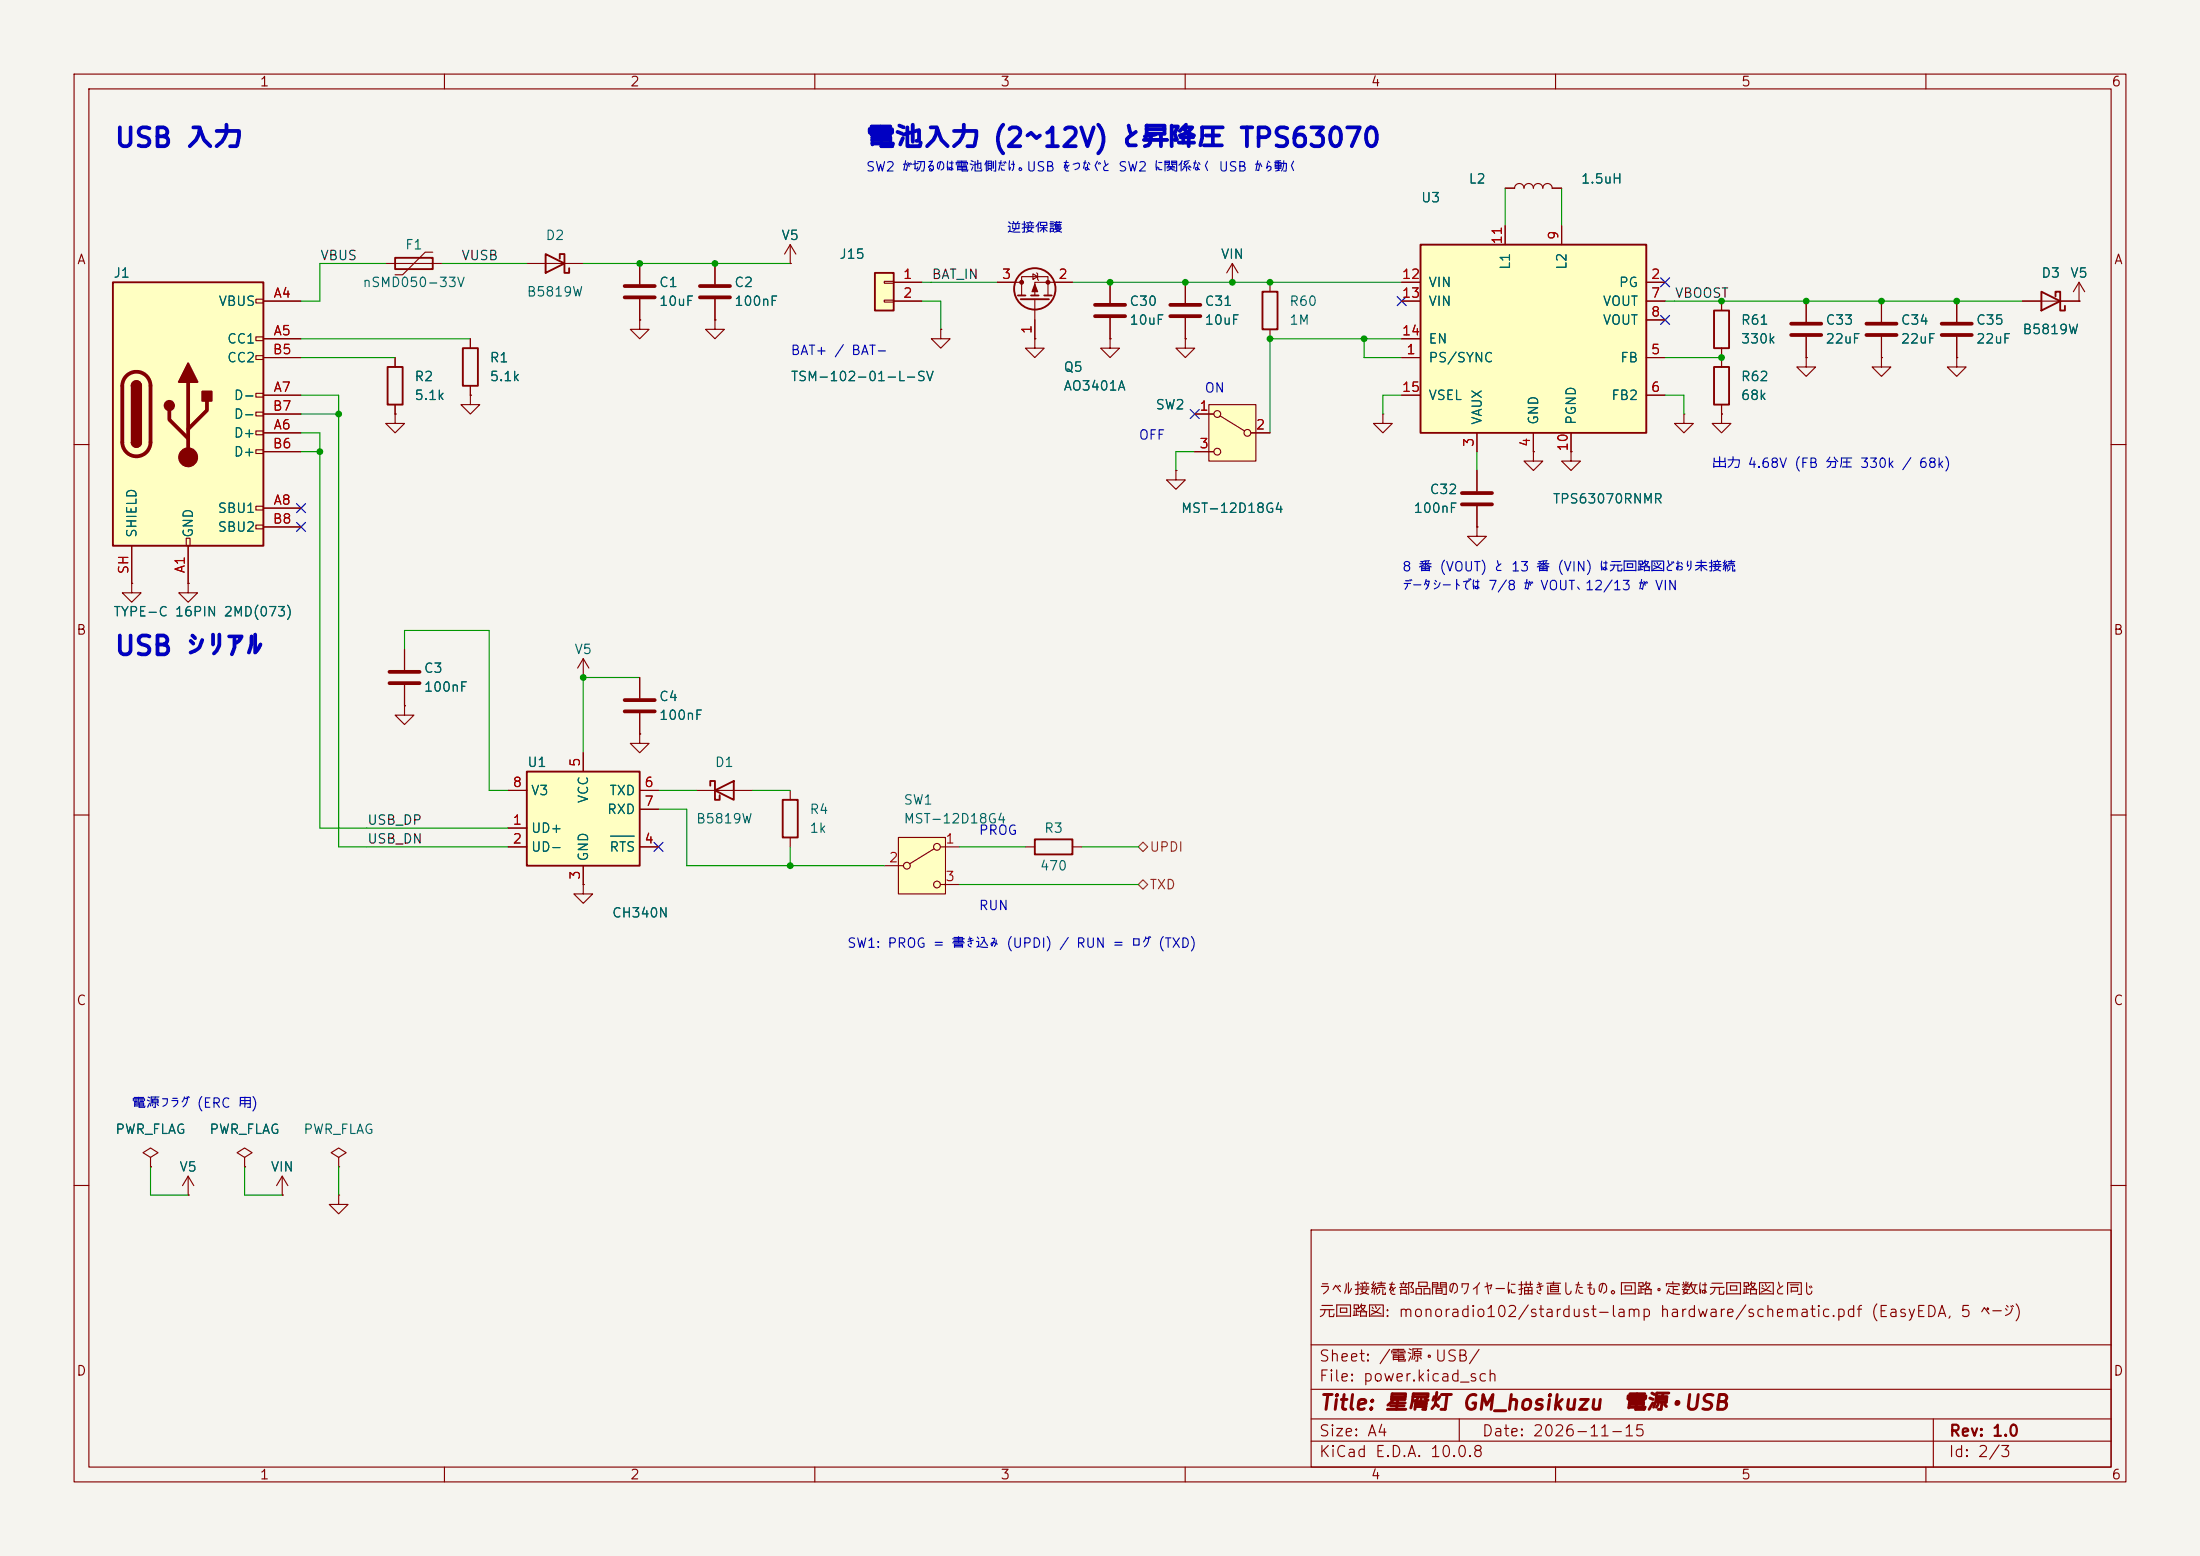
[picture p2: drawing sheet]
<svg xmlns="http://www.w3.org/2000/svg" width="297mm" height="210mm" viewBox="0 0 297 210" stroke-linecap="round" stroke-linejoin="round" font-family="sans-serif">
<path d="M0 0h297v210h-297z" fill="#f5f4ef" stroke="#f5f4ef" stroke-width=".14"/>
<g fill="none" stroke="#840000" stroke-width=".15">
<path d="M10 10h277v190h-277zM12 12h273v186h-273zM60 10v2M110 10v2M160 10v2M210 10v2M260 10v2M134.6 38.1h3.3M137.9 39.9v-2.6h3.6v2.6M139.4 37l.7 .3-.7 .4zM140 36.8l.1 .2v.7l.1 .1M144.8 38.1h-5.1v1.8"/>
<path d="M149.9 38.1v2.8M96.5 43.2v1.3h1.3l-1.3 1.2-1.3-1.2h1.3M96.5 43.2h.1M127 44.5v1.2h1.3l-1.3 1.3-1.3-1.3h1.3M127 44.5h.1M139.7 45.7v1.3h1.3l-1.3 1.3-1.3-1.3h1.3M139.7 45.7h.1M139.7 40.4v5.3M149.9 45.7v1.3h1.2l-1.2 1.3-1.3-1.3h1.3M149.9 45.7h.1M149.9 42.9v2.8M10 60h2"/>
<path d="M285 60h2M54.6 95.3v1.2h1.3l-1.3 1.3-1.3-1.3h1.3M54.6 95.3h.1M54.6 87.6v2.8M54.6 92.5v2.8M78.7 91.4h.1M78.7 88.9l-.7 1.3M78.7 88.9l.8 1.3M78.7 88.9v2.5M10 110h2M285 110h2M20.3 156.2l1-.6-1-.7-1 .7 1 .6v1.3"/>
<path d="M20.3 157.5h.1M33 156.2l1-.6-1-.7-1 .7 1 .6v1.3M33 157.5h.1M38.1 158.8l-.8 1.2M38.1 158.8l.8 1.2M38.1 158.8v2.5M45.7 156.2l1-.6-1-.7-1 .7 1 .6v1.3M45.7 157.5h.1M10 160h2M38.1 161.3h.1M45.7 161.3v1.3h1.3l-1.3 1.2-1.3-1.2h1.3M45.7 161.3h.1"/>
<path d="M177 166h108v32h-108zM285 160h2M60 198v2M110 198v2M160 198v2M177 194.5h108M177 191.5h108M177 187.5h108M177 181.5h108M197 191.5v3M210 198v2M260 198v2"/>
<path d="M261 191.5v6.5"/>
</g>
<g fill="none" stroke="#840000" stroke-width=".25">
<path d="M137.4 39.9h1M139.2 39.9h1M141 39.9h1M137.8 40.4h3.8"/>
<circle cx="139.7" cy="39" r="2.79"/>
</g>
<g fill="#840000" stroke="#840000" stroke-width=".15">
<path d="M139.7 38.4l.4 1h-.8z"/>
<circle cx="137.9" cy="38.1" r=".25"/>
<circle cx="141.5" cy="38.1" r=".25"/>
</g>
<path d="M147.8 41.1h4.1M147.8 42.7h4.1M52.6 90.7h4M52.6 92.2h4" fill="none" stroke="#840000" stroke-width=".51"/>
<path d="M118.1 36.8h2.5v5.1h-2.5z" fill="#ffffc2"/>
<path d="M53.3 34.8h5.1v1.5h-5.1zM118.1 36.8h2.5v5.1h-2.5z" fill="none" stroke="#840000" stroke-width=".25"/>
<g fill="none" stroke="#840000" stroke-width=".15">
<path d="M52.1 35.6h7.6M58.4 34h-1l-3 3.1h-1.1M96.5 35.6v2.8M106.7 35.6h.1M106.7 33l-.8 1.3M106.7 33l.7 1.3M106.7 33v2.6M119.4 38h1.2v.2h-1.2zM120.6 38.1h3.9M96.5 40.4v2.8M119.4 40.5h1.2v.3h-1.2zM120.6 40.6h3.9"/>
<path d="M25.4 78.7v1.3h1.3l-1.3 1.3-1.3-1.3h1.3M25.4 78.7h.1"/>
</g>
<path d="M94.5 38.6h4.1M94.5 40.1h4.1" fill="none" stroke="#840000" stroke-width=".51"/>
<path d="M15.2 38.1h20.4v35.6h-20.4z" fill="#ffffc2"/>
<g fill="none" stroke="#840000" stroke-width=".15">
<path d="M166.4 38.1h.1M166.4 35.6l-.8 1.2M166.4 35.6l.7 1.2M166.4 35.6v2.5M203.2 25.4h1.3a.64 .64 0 0 1 .6-.6 .64 .64 0 0 1 .6 .6 .64 .64 0 0 1 .7-.6 .64 .64 0 0 1 .6 .6 .64 .64 0 0 1 .6-.6 .64 .64 0 0 1 .7 .6 .64 .64 0 0 1 .6-.6 .64 .64 0 0 1 .6 .6h1.3M34.5 40.4h1.1v.5h-1.1zM34.5 45.5h1.1v.5h-1.1zM34.5 48h1.1v.5h-1.1zM34.5 53.1h1.1v.5h-1.1zM34.5 55.6h1.1v.5h-1.1zM34.5 58.2h1.1v.5h-1.1zM35.6 40.6h5"/>
<path d="M35.6 45.7h5M35.6 58.4h5M35.6 53.3h5M35.6 48.3h5M35.6 55.9h5M53.3 55.9v1.3h1.3l-1.3 1.2-1.2-1.2h1.2M53.3 55.9h.1M227.3 55.9v1.3h1.3l-1.3 1.2-1.2-1.2h1.2M227.3 55.9h.1M17.8 78.7v1.3h1.2l-1.2 1.3-1.3-1.3h1.3M17.8 78.7h.1M17.8 73.7v5"/>
<path d="M25.1 72.6h.6v1.1h-.6zM25.4 73.7v5M34.5 60.7h1.1v.5h-1.1zM34.5 68.3h1.1v.5h-1.1zM34.5 70.9h1.1v.5h-1.1zM35.6 68.6h5M35.6 61h5M35.6 71.1h5M207 61v1.2h1.3l-1.3 1.3-1.3-1.3h1.3M207 61h.1M212.1 61v1.2h1.3l-1.3 1.3-1.3-1.3h1.3M212.1 61h.1"/>
</g>
<path d="M15.2 38.1h20.4v35.6h-20.4zM17.8 52.1a.64 .64 0 0 1 .6-.7 .64 .64 0 0 1 .6 .7M17.8 59.7a.64 .64 0 0 0 .6 .6 .64 .64 0 0 0 .6-.6" fill="none" stroke="#840000" stroke-width=".25"/>
<path d="M17.1 50.7a1.9 1.9 0 0 1 2-.4 1.9 1.9 0 0 1 1.2 1.8v7.6a1.91 1.91 0 0 1-1.9 1.9 1.91 1.91 0 0 1-1.9-1.9v-7.6a1.9 1.9 0 0 1 .6-1.4zM22.9 55.4v1.2l2.5 2.6M25.4 51.6v10.1M27.9 54.1v1.3l-2.5 2.5" fill="none" stroke="#840000" stroke-width=".51"/>
<g fill="#840000" stroke="#840000" stroke-width=".25">
<path d="M17.8 52.1h1.2v7.6h-1.2z"/>
<path d="M18 51.6a.64 .64 0 0 1 .7-.1 .64 .64 0 0 1 .3 .6h-1.2z"/>
<path d="M17.8 59.7h1.2a.64 .64 0 0 1-.6 .6 .64 .64 0 0 1-.6-.6z"/>
<path d="M25.4 49l1.3 2.6h-2.6z"/>
<path d="M27.3 52.8h1.3v1.3h-1.3z"/>
<circle cx="22.9" cy="54.7" r=".63"/>
</g>
<circle cx="25.4" cy="61.7" r="1.27" fill="#840000" stroke="#840000" stroke-width=".15"/>
<path d="M191.8 33h30.4v25.4h-30.4z" fill="#ffffc2"/>
<path d="M191.8 33h30.4v25.4h-30.4z" fill="none" stroke="#840000" stroke-width=".25"/>
<g fill="none" stroke="#840000" stroke-width=".15">
<path d="M189.2 38.1h2.6M203.2 30.5v2.5M210.8 30.5v2.5M222.2 38.1h2.6M186.7 55.9v1.3h1.3l-1.3 1.2-1.3-1.2h1.3M186.7 55.9h.1M189.2 48.3h2.6M189.2 53.3h2.6M189.2 40.6h2.6M189.2 45.7h2.6M199.4 58.4v2.6M207 58.4v2.6"/>
<path d="M212.1 58.4v2.6M222.2 48.3h2.6M222.2 53.3h2.6M222.2 40.6h2.6M222.2 43.2h2.6M158.7 63.5v1.3h1.3l-1.3 1.2-1.2-1.2h1.2M158.7 63.5h.1"/>
</g>
<path d="M163.2 54.6h6.3v7.6h-6.3z" fill="#ffffc2"/>
<g fill="none" stroke="#840000" stroke-width=".15">
<path d="M160 38.1v2.8M171.4 38.1v1.3M160 45.7v1.3h1.3l-1.3 1.3-1.3-1.3h1.3M160 45.7h.1M160 42.9v2.8M161.3 55.9h2.5M163.2 54.6h6.3v7.6h-6.3zM164.7 56.1l3.3 2.1M168.9 58.4h2.5M171.4 44.5v1.2M273 40.6h7.7M161.3 61h2.5"/>
<path d="M138.4 114.3h1.3M144.8 114.3h1.2"/>
<circle cx="164.3" cy="55.9" r=".46"/>
<circle cx="168.4" cy="58.4" r=".46"/>
<circle cx="164.3" cy="61" r=".46"/>
</g>
<path d="M158 41.1h4.1M158 42.7h4.1" fill="none" stroke="#840000" stroke-width=".51"/>
<path d="M170.4 39.4h2.1v5.1h-2.1zM275.6 39.4l2.5 1.2-2.5 1.3zM277.5 40v-.6h.6v2.5h.7v-.6M139.7 113.3h5.1v2h-5.1z" fill="none" stroke="#840000" stroke-width=".25"/>
<path d="M121.3 113h6.3v7.7h-6.3z" fill="#ffffc2"/>
<g fill="none" stroke="#840000" stroke-width=".15">
<path d="M86.4 99.1v1.2h1.2l-1.2 1.3-1.3-1.3h1.3M86.4 99.1h.1M86.4 91.4v2.8M86.4 96.3v2.8M106.7 106.7v1.3M106.7 113v1.3M119.4 116.8h2.5M121.3 113h6.3v7.7h-6.3zM126.1 114.6l-3.3 2M127 114.3h2.5M127 119.4h2.5"/>
<circle cx="122.4" cy="116.8" r=".46"/>
<circle cx="126.5" cy="119.4" r=".46"/>
<circle cx="126.5" cy="114.3" r=".46"/>
</g>
<path d="M105.7 108h2v5h-2z" fill="none" stroke="#840000" stroke-width=".25"/>
<path d="M84.3 94.5h4.1M84.3 96h4.1" fill="none" stroke="#840000" stroke-width=".51"/>
<path d="M71.1 104.1h15.3v12.7h-15.3z" fill="#ffffc2"/>
<path d="M73.7 34.3l2.5 1.3-2.5 1.2zM75.6 34.9v-.6h.6v2.5h.6v-.6M52.3 49.5h2.1v5.1h-2.1zM62.5 47h2v5.1h-2zM231.4 49.5h2v5.1h-2zM231.4 41.9h2v5.1h-2zM71.1 104.1h15.3v12.7h-15.3zM95.9 106v-.6h.6v2.6h.7v-.7M96.5 106.7l2.6-1.3v2.6z" fill="none" stroke="#840000" stroke-width=".25"/>
<g fill="none" stroke="#840000" stroke-width=".15">
<path d="M71.1 35.6h7.6M86.4 35.6v2.8M96.5 35.6v2.8M106.7 35.6h.1M120.6 38.1h3.9M134.6 38.1h2.6M142.2 38.1h2.6M149.9 38.1v2.8M160 38.1v2.8M166.4 38.1h.1M189.2 38.1h2.6M203.2 30.5v2.5"/>
<path d="M203.2 25.4h1.3M209.5 25.4h1.3M210.8 30.5v2.5M222.2 38.1h2.6M280.7 38.1l-.8 1.3M280.7 38.1l.7 1.3M280.7 38.1v2.5M35.6 40.6h5M35.6 45.7h5M35.6 58.4h5M35.6 53.3h5M35.6 48.3h5"/>
<path d="M35.6 55.9h5M53.3 55.9h.1M53.3 48.3v1.2M53.3 54.6v1.3M63.5 53.3v1.3h1.3l-1.3 1.3-1.3-1.3h1.3M63.5 53.3h.1M63.5 45.7v1.3M63.5 52.1v1.2M86.4 43.2v1.3h1.2l-1.2 1.2-1.3-1.2h1.3M86.4 43.2h.1M86.4 40.4v2.8M96.5 43.2h.1"/>
<path d="M96.5 40.4v2.8M120.6 40.6h3.9M127 44.5h.1M139.7 45.7h.1M139.7 43.2v2.5M149.9 45.7h.1M149.9 42.9v2.8M160 45.7h.1M160 42.9v2.8M161.3 55.9h2.5M168.9 58.4h2.5M189.2 40.6h2.6"/>
<path d="M189.2 45.7h2.6M189.2 53.3h2.6M189.2 48.3h2.6M199.4 58.4v2.6M207 58.4v2.6M212.1 58.4v2.6M222.2 40.6h2.6M222.2 53.3h2.6M222.2 48.3h2.6M222.2 43.2h2.6M232.4 55.9v1.3h1.3l-1.3 1.2-1.3-1.2h1.3M232.4 55.9h.1"/>
<path d="M232.4 40.6v1.3M232.4 47v2.5M232.4 54.6v1.3M243.8 48.3v1.2h1.3l-1.3 1.3-1.2-1.3h1.2M243.8 48.3h.1M243.8 40.6v2.8M243.8 45.5v2.8M254 48.3v1.2h1.3l-1.3 1.3-1.3-1.3h1.3M254 48.3h.1M254 40.6v2.8M254 45.5v2.8M264.2 48.3v1.2h1.2l-1.2 1.3-1.3-1.3h1.3"/>
<path d="M264.2 48.3h.1M264.2 40.6v2.8M264.2 45.5v2.8M273 40.6h2.6M278.1 40.6h2.6M280.7 40.6h.1M17.8 78.7h.1M17.8 73.7v5M25.4 78.7h.1M25.4 73.7v5M35.6 68.6h5M35.6 61h5"/>
<path d="M35.6 71.1h5M158.7 63.5h.1M161.3 61h2.5M199.4 71.1v1.3h1.3l-1.3 1.3-1.3-1.3h1.3M199.4 71.1h.1M199.4 63.5v2.8M199.4 68.3v2.8M207 61h.1M212.1 61h.1M54.6 95.3h.1M54.6 87.6v2.8M54.6 92.5v2.8"/>
<path d="M86.4 99.1h.1M86.4 91.4v2.8M86.4 96.3v2.8M68.6 111.8h2.5M68.6 114.3h2.5M68.6 106.7h2.5M78.7 119.4v1.3h1.3l-1.3 1.2-1.2-1.2h1.2M78.7 119.4h.1M78.7 101.6v2.5M78.7 116.8v2.6M86.4 114.3h2.5M86.4 106.7h2.5"/>
<path d="M86.4 109.2h2.5M94 106.7h7.6M20.3 157.5h.1M25.4 158.8l-.8 1.2M25.4 158.8l.8 1.2M25.4 158.8v2.5M33 157.5h.1M25.4 161.3h.1M38.1 161.3h.1"/>
</g>
<path d="M82.4 112.9h3.2" fill="none" stroke="#006464" stroke-width=".15"/>
<path d="M84.3 38.6h4.1M84.3 40.1h4.1M241.8 43.7h4.1M241.8 45.2h4.1M252 43.7h4M252 45.2h4M262.1 43.7h4.1M262.1 45.2h4.1M197.4 66.5h4M197.4 68.1h4" fill="none" stroke="#840000" stroke-width=".51"/>
<path d="M153.7 119.4l.6-.7 .6 .7-.6 .6zM153.7 114.3l.6-.6 .6 .6-.6 .6z" fill="none" stroke="#725600" stroke-width=".15"/>
<g fill="none" stroke="#009600" stroke-width=".15">
<path d="M52.1 35.6h-8.9v5h-2.6M59.7 35.6h11.4M78.7 35.6h28M124.5 38.1h10.1M144.8 38.1h44.4M203.2 25.4v5.1M210.8 25.4v5.1M40.6 53.3h5.1v61h22.9M40.6 48.3h12.7M40.6 45.7h22.9M40.6 58.4h2.6v53.4h25.4M40.6 55.9h5.1"/>
<path d="M124.5 40.6h2.5v3.9M184.1 45.7v2.6h5.1M189.2 53.3h-2.5v2.6M189.2 45.7h-17.8v12.7M224.8 53.3h2.5v2.6M224.8 48.3h7.6M224.8 40.6h48.2M40.6 61h2.6M161.3 61h-2.6v2.5M199.4 61v2.5M54.6 87.6v-2.5h11.4v21.6h2.6M86.4 91.4h-7.7v10.2"/>
<path d="M88.9 109.2h3.8v7.6h26.7M88.9 106.7h5.1M101.6 106.7h5.1M106.7 114.3v2.5M129.5 114.3h8.9M129.5 119.4h24.2M146 114.3h7.7M20.3 157.5v3.8h5.1M33 157.5v3.8h5.1M45.7 157.5v3.8"/>
</g>
<g fill="none" stroke="#000084" stroke-width=".15">
<path d="M224.2 37.5l1.2 1.2M225.4 37.5l-1.2 1.2M160.7 55.3l1.2 1.2M161.9 55.3l-1.2 1.2M188.6 40l1.2 1.2M189.8 40l-1.2 1.2M224.2 42.6l1.2 1.2M225.4 42.6l-1.2 1.2M40 68l1.2 1.2M40 70.5l1.2 1.2M41.2 68l-1.2 1.2M41.2 70.5l-1.2 1.2"/>
<path d="M88.3 113.7l1.2 1.2M89.5 113.7l-1.2 1.2"/>
</g>
<g fill="#009600">
<circle cx="232.4" cy="40.6" r=".46"/>
<circle cx="232.4" cy="48.3" r=".46"/>
<circle cx="243.8" cy="40.6" r=".46"/>
<circle cx="254" cy="40.6" r=".46"/>
<circle cx="264.2" cy="40.6" r=".46"/>
<circle cx="86.4" cy="35.6" r=".46"/>
<circle cx="45.7" cy="55.9" r=".46"/>
<circle cx="96.5" cy="35.6" r=".46"/>
<circle cx="149.9" cy="38.1" r=".46"/>
<circle cx="160" cy="38.1" r=".46"/>
<circle cx="166.4" cy="38.1" r=".46"/>
<circle cx="43.2" cy="61" r=".46"/>
<circle cx="106.7" cy="116.8" r=".46"/>
<circle cx="78.7" cy="91.4" r=".46"/>
<circle cx="171.4" cy="38.1" r=".46"/>
<circle cx="171.4" cy="45.7" r=".46"/>
<circle cx="184.1" cy="45.7" r=".46"/>
</g>
<g font-size="2.5" fill="#0000c2">
<text x="15.3" y="20.5">USB 入力</text>
<text x="116.9" y="20.5">電池入力 (2〜12V) と昇降圧 TPS63070</text>
<text x="15.3" y="89.1">USB シリアル</text>
</g>
<g font-size="2" fill="#840000">
<text x="178" y="190.8">Title: 星屑灯 GM_hosikuzu</text>
<text x="219.1" y="190.8">電源・USB</text>
</g>
<g font-size="1.5" fill="#840000">
<text x="178" y="178.1">元回路図: monoradio102/stardust-lamp hardware/schematic.pdf (EasyEDA, 5 ページ)</text>
<text x="178" y="175.1">ラベル接続を部品間のワイヤーに描き直したもの。回路・定数は元回路図と同じ</text>
<text x="178" y="184.1">Sheet: /電源・USB/</text>
<text x="178" y="186.8">File: power.kicad_sch</text>
<text x="178" y="197">KiCad E.D.A. 10.0.8</text>
<text x="178" y="194.2">Size: A4</text>
<text x="200" y="194.2">Date: 2026-11-15</text>
<text x="263" y="197">Id: 2/3</text>
<text x="263" y="194.2">Rev: 1.0</text>
</g>
<g font-size="1.3" fill="#840000">
<text x="35" y="12">1</text>
<text x="85" y="12">2</text>
<text x="135" y="12">3</text>
<text x="185" y="12">4</text>
<text x="235" y="12">5</text>
<text x="285" y="12">6</text>
<text x="10.3" y="36">A</text>
<text x="285.3" y="36">A</text>
<text x="10.2" y="86">B</text>
<text x="285.2" y="86">B</text>
<text x="10.2" y="136">C</text>
<text x="285.2" y="136">C</text>
<text x="10.2" y="186">D</text>
<text x="285.2" y="186">D</text>
<text x="35" y="200">1</text>
<text x="85" y="200">2</text>
<text x="135" y="200">3</text>
<text x="185" y="200">4</text>
<text x="235" y="200">5</text>
<text x="285" y="200">6</text>
</g>
<g font-size="1.3" fill="#0000c2">
<text x="116.8" y="23.5">SW2 が切るのは電池側だけ。USB をつなぐと SW2 に関係なく USB から動く</text>
<text x="135.9" y="31.7">逆接保護</text>
<text x="106.7" y="48.2">BAT+ / BAT-</text>
<text x="162.5" y="53.3">ON</text>
<text x="153.6" y="59.7">OFF</text>
<text x="231.1" y="63.5">出力 4.68V (FB 分圧 330k / 68k)</text>
<text x="189.2" y="77.4">8 番 (VOUT) と 13 番 (VIN) は元回路図どおり未接続</text>
<text x="189.2" y="80">データシートでは 7/8 が VOUT、12/13 が VIN</text>
<text x="132.1" y="113">PROG</text>
<text x="132.1" y="123.2">RUN</text>
<text x="114.3" y="128.2">SW1: PROG = 書き込み (UPDI) / RUN = ログ (TXD)</text>
<text x="17.8" y="149.8">電源フラグ (ERC 用)</text>
</g>
<g font-size="1.3" fill="#006464">
<text x="191.8" y="27.6">U3</text>
<text x="198.2" y="25.1">L2</text>
<text x="213.3" y="25.1">1.5uH</text>
<text x="54.6" y="34">F1</text>
<text x="73.6" y="32.7">D2</text>
<text x="105.4" y="32.7">V5</text>
<text x="113.2" y="35.3">J15</text>
<text x="164.7" y="35.3">VIN</text>
<text x="15.2" y="37.8">J1</text>
<text x="29.4" y="41.6">VBUS</text>
<text x="48.9" y="39.1">nSMD050-33V</text>
<text x="71" y="40.3">B5819W</text>
<text x="88.9" y="39.1">C1</text>
<text x="88.9" y="41.6">10uF</text>
<text x="99" y="39.1">C2</text>
<text x="99" y="41.6">100nF</text>
<text x="152.4" y="41.6">C30</text>
<text x="162.5" y="41.6">C31</text>
<text x="174" y="41.6">R60</text>
<text x="192.8" y="39.1">VIN</text>
<text x="192.8" y="41.6">VIN</text>
<text x="204.2" y="36.5" transform="rotate(-90 204.2 36.5)">L1</text>
<text x="211.8" y="36.5" transform="rotate(-90 211.8 36.5)">L2</text>
<text x="216.3" y="41.6">VOUT</text>
<text x="218.5" y="39.1">PG</text>
<text x="275.5" y="37.8">D3</text>
<text x="279.4" y="37.8">V5</text>
<text x="30.6" y="46.7">CC1</text>
<text x="152.4" y="44.1">10uF</text>
<text x="162.5" y="44.1">10uF</text>
<text x="174" y="44.1">1M</text>
<text x="192.8" y="46.7">EN</text>
<text x="216.3" y="44.1">VOUT</text>
<text x="234.9" y="44.1">R61</text>
<text x="234.9" y="46.7">330k</text>
<text x="246.4" y="44.1">C33</text>
<text x="246.4" y="46.7">22uF</text>
<text x="256.5" y="44.1">C34</text>
<text x="256.5" y="46.7">22uF</text>
<text x="266.7" y="44.1">C35</text>
<text x="266.7" y="46.7">22uF</text>
<text x="273" y="45.4">B5819W</text>
<text x="30.6" y="49.2">CC2</text>
<text x="55.9" y="51.8">R2</text>
<text x="66" y="49.2">R1</text>
<text x="66" y="51.8">5.1k</text>
<text x="106.7" y="51.8">TSM-102-01-L-SV</text>
<text x="143.5" y="50.5">Q5</text>
<text x="143.5" y="53">AO3401A</text>
<text x="192.8" y="49.2">PS/SYNC</text>
<text x="218.6" y="49.2">FB</text>
<text x="234.9" y="51.8">R62</text>
<text x="31.5" y="59.4">D+</text>
<text x="31.5" y="54.3">D-</text>
<text x="31.5" y="56.8">D-</text>
<text x="55.9" y="54.3">5.1k</text>
<text x="155.9" y="55.6">SW2</text>
<text x="192.8" y="54.3">VSEL</text>
<text x="200.4" y="57.4" transform="rotate(-90 200.4 57.4)">VAUX</text>
<text x="208" y="57.4" transform="rotate(-90 208 57.4)">GND</text>
<text x="213.1" y="57.4" transform="rotate(-90 213.1 57.4)">PGND</text>
<text x="217.4" y="54.3">FB2</text>
<text x="234.9" y="54.3">68k</text>
<text x="31.5" y="61.9">D+</text>
<text x="29.3" y="69.5">SBU1</text>
<text x="159.3" y="69.5">MST-12D18G4</text>
<text x="190.7" y="69.5">100nF</text>
<text x="192.9" y="67">C32</text>
<text x="209.5" y="68.3">TPS63070RNMR</text>
<text x="18.7" y="72.7" transform="rotate(-90 18.7 72.7)">SHIELD</text>
<text x="26.4" y="72.7" transform="rotate(-90 26.4 72.7)">GND</text>
<text x="29.3" y="72.1">SBU2</text>
<text x="15.2" y="83.5">TYPE-C 16PIN 2MD(073)</text>
<text x="77.5" y="88.6">V5</text>
<text x="57.1" y="91.1">C3</text>
<text x="57.1" y="93.7">100nF</text>
<text x="88.9" y="94.9">C4</text>
<text x="88.9" y="97.5">100nF</text>
<text x="71.1" y="103.8">U1</text>
<text x="71.6" y="107.6">V3</text>
<text x="82.2" y="107.6">TXD</text>
<text x="96.4" y="103.8">D1</text>
<text x="71.6" y="112.7">UD+</text>
<text x="79.7" y="108.5" transform="rotate(-90 79.7 108.5)">VCC</text>
<text x="81.9" y="110.2">RXD</text>
<text x="93.9" y="111.5">B5819W</text>
<text x="109.2" y="110.2">R4</text>
<text x="109.2" y="112.7">1k</text>
<text x="121.9" y="108.9">SW1</text>
<text x="121.9" y="111.5">MST-12D18G4</text>
<text x="140.9" y="112.7">R3</text>
<text x="71.6" y="115.3">UD-</text>
<text x="79.7" y="116.4" transform="rotate(-90 79.7 116.4)">GND</text>
<text x="82.2" y="115.3">RTS</text>
<text x="140.3" y="117.8">470</text>
<text x="82.5" y="124.2">CH340N</text>
<text x="15.5" y="153.4">PWR_FLAG</text>
<text x="28.2" y="153.4">PWR_FLAG</text>
<text x="40.9" y="153.4">PWR_FLAG</text>
<text x="24.1" y="158.4">V5</text>
<text x="36.5" y="158.4">VIN</text>
</g>
<g font-size="1.3" fill="#0f0f0f">
<text x="43.2" y="35.4">VBUS</text>
<text x="62.2" y="35.4">VUSB</text>
<text x="125.7" y="38">BAT_IN</text>
<text x="226" y="40.5">VBOOST</text>
<text x="49.5" y="111.6">USB_DP</text>
<text x="49.5" y="114.2">USB_DN</text>
</g>
<g font-size="1.3" fill="#a90000">
<text x="203.1" y="33.1" transform="rotate(-90 203.1 33.1)">11</text>
<text x="210.7" y="32.5" transform="rotate(-90 210.7 32.5)">9</text>
<text x="36.8" y="40.5">A4</text>
<text x="121.8" y="38">1</text>
<text x="121.8" y="40.5">2</text>
<text x="135.2" y="38">3</text>
<text x="142.8" y="38">2</text>
<text x="189.2" y="38">12</text>
<text x="189.2" y="40.5">13</text>
<text x="222.8" y="38">2</text>
<text x="222.8" y="40.5">7</text>
<text x="36.8" y="45.6">A5</text>
<text x="139.6" y="45.2" transform="rotate(-90 139.6 45.2)">1</text>
<text x="189.2" y="45.6">14</text>
<text x="222.8" y="43">8</text>
<text x="36.7" y="48.1">B5</text>
<text x="36.8" y="53.2">A7</text>
<text x="189.2" y="53.2">15</text>
<text x="189.8" y="48.1">1</text>
<text x="222.8" y="48.1">5</text>
<text x="222.8" y="53.2">6</text>
<text x="36.7" y="55.7">B7</text>
<text x="36.8" y="58.3">A6</text>
<text x="161.8" y="55.7">1</text>
<text x="169.4" y="58.3">2</text>
<text x="36.7" y="60.8">B6</text>
<text x="161.8" y="60.8">3</text>
<text x="199.3" y="60.4" transform="rotate(-90 199.3 60.4)">3</text>
<text x="206.9" y="60.4" transform="rotate(-90 206.9 60.4)">4</text>
<text x="212" y="61" transform="rotate(-90 212 61)">10</text>
<text x="36.7" y="71">B8</text>
<text x="36.8" y="68.4">A8</text>
<text x="17.6" y="77.6" transform="rotate(-90 17.6 77.6)">SH</text>
<text x="25.3" y="77.5" transform="rotate(-90 25.3 77.5)">A1</text>
<text x="69.1" y="106.5">8</text>
<text x="78.6" y="103.6" transform="rotate(-90 78.6 103.6)">5</text>
<text x="86.9" y="106.5">6</text>
<text x="69.1" y="111.6">1</text>
<text x="86.9" y="109.1">7</text>
<text x="69.1" y="114.2">2</text>
<text x="78.6" y="118.8" transform="rotate(-90 78.6 118.8)">3</text>
<text x="86.9" y="114.2">4</text>
<text x="119.9" y="116.7">2</text>
<text x="127.5" y="114.2">1</text>
<text x="127.5" y="119.2">3</text>
</g>
<g font-size="1.3" fill="#725600">
<text x="155.1" y="115.3">UPDI</text>
<text x="155.1" y="120.3">TXD</text>
</g>
</svg>
